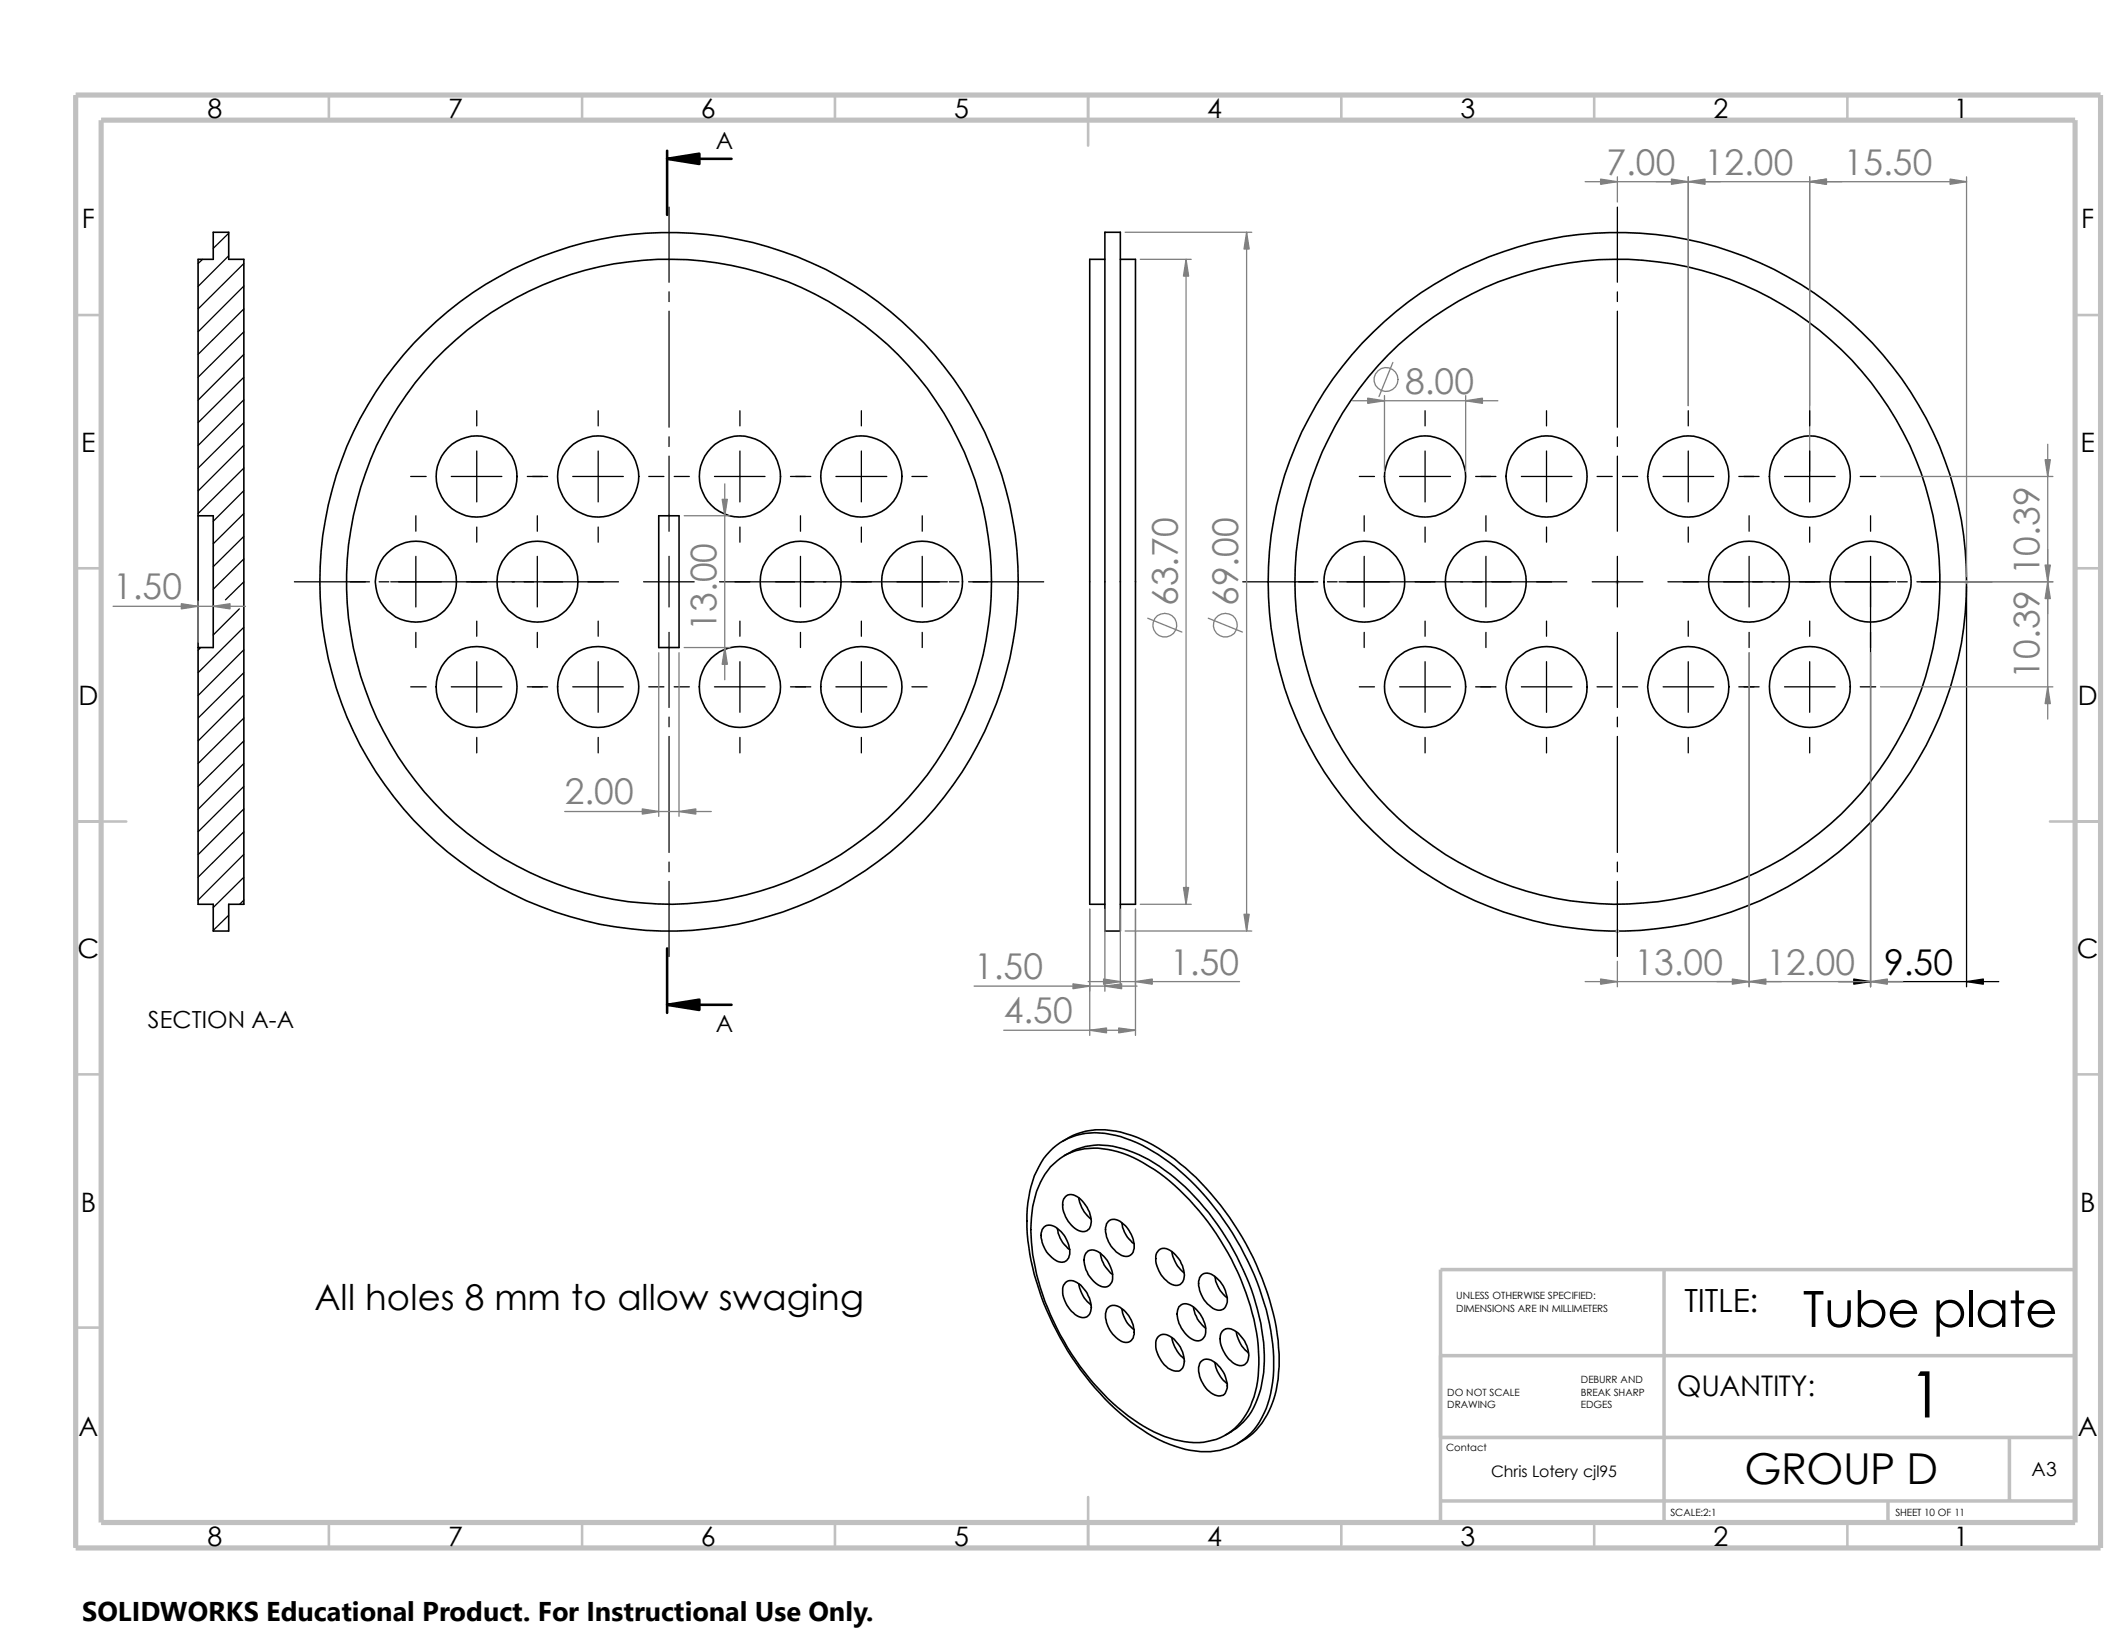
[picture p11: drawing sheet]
<svg xmlns="http://www.w3.org/2000/svg" width="279mm" height="216mm" viewBox="0 0 279 216" stroke-linecap="round" stroke-linejoin="round" font-family="sans-serif">
<g fill="none" stroke="#c0c0c0" stroke-width=".34">
<path d="M43.2 12.5v3.3M76.5 12.5v3.3M109.7 12.5v3.3M143 12.5v6.6M176.3 12.5v3.3M209.5 12.5v3.3M242.8 12.5v3.3M9.9 41.4h3.4M272.7 41.4h3.4M9.9 74.7h3.4M272.7 74.7h3.4M9.9 107.9h6.7"/>
<path d="M269.4 107.9h6.7M9.9 141.2h3.4M272.7 141.2h3.4M9.9 174.5h3.4M143 196.7v6.7M43.2 200.1v3.3M76.5 200.1v3.3M109.7 200.1v3.3M176.3 200.1v3.3M209.5 200.1v3.3M242.8 200.1v3.3"/>
</g>
<path d="M189.3 178.1h83.4M218.7 166.8v33.3M272.7 166.8h-83.4v33.3M189.3 188.9h83.4M189.3 197.2h83.4M248.1 197.2v2.9M264.1 188.8v8.4" fill="none" stroke="#c0c0c0" stroke-width=".47"/>
<path d="M9.9 12.5h266.2v190.9h-266.2zM13.3 15.8h259.4v184.3h-259.4z" fill="none" stroke="#c0c0c0" stroke-width=".68" stroke-linecap="butt"/>
<g fill="none" stroke="#000" stroke-width=".17">
<path d="M26.6 34.1l-.6 .5M30.1 30.6l-2.1 2M30.1 33.6l-4.1 4M32 34.6l-6 6M32 37.6l-6 6M87.9 27.2v9.9M87.9 38.4v1.2M212.6 27.2v9.9M212.6 38.4v1.2M32 40.6l-6 6M32 43.6l-6 6M32 46.6l-6 6"/>
<path d="M32 49.6l-6 5.9M32 52.5l-6 6M32 55.5l-6 6M32 58.5l-6 6M62.7 54v2M62.7 59.3v6.7M78.6 54v2M78.6 59.3v6.7M87.9 40.9v15.2M87.9 57.4v1.3M87.9 59.9v9.9M97.2 54v2"/>
<path d="M97.2 59.3v6.7M113.2 54v2M113.2 59.3v6.7M187.3 54v2M187.3 59.3v6.7M203.2 54v2M203.2 59.3v6.7M212.6 40.9v15.2M212.6 57.4v1.3M212.6 59.9v9.9M221.9 54v2M221.9 59.3v6.7"/>
<path d="M237.8 54v2M237.8 59.3v6.7M32 61.5l-6 6M32 64.5l-4 4M32 67.5l-4 4M32 70.5l-4 4M32 73.4l-4 4M32 76.5l-2.4 2.3M38.7 76.5h9.9M49.8 76.5h1.3M51.4 76.5h29.9M54 62.6h2"/>
<path d="M54.7 67.8v2M54.7 73.1v6.7M59.3 62.6h6.7M62.7 69.3v1.9M69.3 62.6h2.7M70.6 67.8v2M70.6 73.1v6.7M75.3 62.6h6.6M78.6 69.3v1.9M84.6 76.5h6.6M85.3 62.6h1.9M87.9 73.1v6.7"/>
<path d="M88.6 62.6h2M93.9 62.6h6.6M94.6 76.5h29.9M97.2 69.3v1.9M103.9 62.6h2.7M105.2 67.8v2M105.2 73.1v6.7M109.9 62.6h6.6M113.2 69.3v1.9M119.8 62.6h2M121.2 67.8v2M121.2 73.1v6.7"/>
<path d="M124.8 76.5h1.2M127.3 76.5h9.9M163.3 76.5h9.9M174.5 76.5h1.2M176 76.5h29.9M178.6 62.6h2M179.3 67.8v2M179.3 73.1v6.7M183.9 62.6h6.7M187.3 69.3v1.9M193.9 62.6h2.7M195.3 67.8v2"/>
<path d="M195.3 73.1v6.7M199.9 62.6h6.7M203.2 69.3v1.9M209.3 76.5h6.6M209.9 62.6h2M212.6 73.1v6.7M213.2 62.6h2M218.6 62.6h6.6M219.2 76.5h29.9M221.9 69.3v1.9M228.5 62.6h2.7M229.9 67.8v2"/>
<path d="M229.9 73.1v6.7M234.5 62.6h6.7M237.8 69.3v1.9M244.5 62.6h2M245.8 67.8v2M245.8 73.1v56.6M249.4 76.5h1.3M251.9 76.5h9.9M258.4 77.1v52.6M26.4 85.1l-.4 .3M31.5 80l-3.5 3.4M32 82.4l-6 6"/>
<path d="M32 85.4l-6 6M32 88.4l-6 6M32 91.4l-6 6M32 94.4l-6 5.9M32 97.4l-6 5.9M54 90.3h2M54.7 83.1v2M59.3 90.3h6.7M62.7 81.6v2M62.7 87v6.6M62.7 96.9v2M69.3 90.3h2.7"/>
<path d="M70.6 83.1v2M75.3 90.3h6.6M78.6 81.6v2M78.6 87v6.6M78.6 96.9v2M85.3 90.3h1.9M87.9 83.1v9.9M87.9 94.2v1.3M87.9 96.8v15.2M88.6 90.3h2M93.9 90.3h6.6M97.2 81.6v2"/>
<path d="M97.2 87v6.6M97.2 96.9v2M103.9 90.3h2.7M105.2 83.1v2M109.9 90.3h6.6M113.2 81.6v2M113.2 87v6.6M113.2 96.9v2M119.8 90.3h2M121.2 83.1v2M178.6 90.3h2M179.3 83.1v2"/>
<path d="M183.9 90.3h6.7M187.3 81.6v2M187.3 87v6.6M187.3 96.9v2M193.9 90.3h2.7M195.3 83.1v2M199.9 90.3h6.7M203.2 81.6v2M203.2 87v6.6M203.2 96.9v2M209.9 90.3h2M212.6 83.1v9.9"/>
<path d="M212.6 94.2v1.3M212.6 96.8v15.2M213.2 90.3h2M218.6 90.3h6.6M221.9 81.6v2M221.9 87v6.6M221.9 96.9v2M228.5 90.3h2.7M229.9 83.1v2M234.5 90.3h6.7M237.8 81.6v2M237.8 87v6.6"/>
<path d="M237.8 96.9v2M244.5 90.3h2M32 100.3l-6 6M32 103.3l-6 6M32 106.3l-6 6M32 109.3l-6 6M32 112.3l-6 6M32 115.3l-4 4M32 118.3l-.5 .5M87.9 113.3v1.3M87.9 115.8v9.9M212.6 113.3v1.3"/>
<path d="M212.6 115.8v9.9M30.1 120.3l-2.1 2M241.6 129h21.1"/>
</g>
<g fill="none" stroke="#000" stroke-width=".21">
<path d="M28 30.5h2.1v3.6h1.9v84.7h-1.9v3.5h-2.1v-3.5h-2v-84.7h2zM145.2 30.5h2v91.8h-2zM145.2 34.1h-2v84.7h2M147.2 34.1h2v84.7h-2M26 67.8h2v17.3h-2M86.6 67.8h2.6v17.3h-2.6zM138 151.3a8.4 8.4 0 0 1 7.9-2.2 19.3 19.3 0 0 1 9.2 4.8 37.2 37.2 0 0 1 12 21.8 17.8 17.8 0 0 1-1 10 8.1 8.1 0 0 1-9 5 16.6 16.6 0 0 1-7.7-3.3 36.4 36.4 0 0 1-12.9-18 23.8 23.8 0 0 1-1-13.5 11.1 11.1 0 0 1 2.5-4.6zM138 153.3a7.8 7.8 0 0 1 7.6-2.3 18 18 0 0 1 8.1 4.2 34.3 34.3 0 0 1 11.7 21.6 14.7 14.7 0 0 1-1.7 9.1 7.6 7.6 0 0 1-8.7 3.4 19.1 19.1 0 0 1-8.8-4.9 34.2 34.2 0 0 1-10.6-20.4 16.1 16.1 0 0 1 1.1-8.6l.6-1.1zM139.7 149.9a8.9 8.9 0 0 1 6.9-1.3 18.8 18.8 0 0 1 8.5 4.3 37.1 37.1 0 0 1 11.4 16.9 24.9 24.9 0 0 1 1.2 12.9 10.5 10.5 0 0 1-4 6.4l-1.1 .6M139.9 151.8a9 9 0 0 1 8.4-.6 22 22 0 0 1 8.7 6.1 34.8 34.8 0 0 1 9.1 19.1 14.8 14.8 0 0 1-2 9.6l-.7 .9-.9 .8-1.4 .9M140 157.2a1.3 1.3 0 0 1 1.8 .2 4.2 4.2 0 0 1 1.6 3.4 1.1 1.1 0 0 1-.7 1 1.1 1.1 0 0 1-1.2-.2 3.8 3.8 0 0 1-1.7-4zM141.8 157.4a4.4 4.4 0 0 0 1.6 2.8"/>
<path d="M137.2 161.2a1.42 1.42 0 0 1 2 .4 3.7 3.7 0 0 1 1.3 3.7 1.2 1.2 0 0 1-2 .1 3.8 3.8 0 0 1-1.6-3.8zM138.9 161.4a4.2 4.2 0 0 0 1.7 2.8M140 168.5a1.3 1.3 0 0 1 1.8 .2 4.2 4.2 0 0 1 1.6 3.4 1.1 1.1 0 0 1-.7 1 1.1 1.1 0 0 1-1.2-.2 4.1 4.1 0 0 1-1.8-3.8zM141.8 168.7a4.4 4.4 0 0 0 1.6 2.8M142.7 164.7a1.34 1.34 0 0 1 2.1 .2 3.7 3.7 0 0 1 1.3 3.6 1.1 1.1 0 0 1-1.7 .4 3.9 3.9 0 0 1-1.9-3.6zM144.6 164.7a4 4 0 0 0 1.6 2.8M145.5 171.9a1.23 1.23 0 0 1 1.9 .1 3.8 3.8 0 0 1 1.5 3.8 1.2 1.2 0 0 1-2 .2 3.8 3.8 0 0 1-1.5-3.9zM145.7 160.5a1.42 1.42 0 0 1 2 .4 3.7 3.7 0 0 1 1.2 3.6 1.2 1.2 0 0 1-2 .2 3.8 3.8 0 0 1-1.5-3.9zM147.4 160.7a4.2 4.2 0 0 0 1.7 2.7M147.4 172a4.2 4.2 0 0 0 1.7 2.8M152.1 175.7a1.23 1.23 0 0 1 1.9 .1 4 4 0 0 1 1.6 3.6 .99 .99 0 0 1-1.6 .6 3.8 3.8 0 0 1-2-4.1zM152.3 164.3a1.3 1.3 0 0 1 1.7 .2 4.2 4.2 0 0 1 1.6 3.4 1.1 1.1 0 0 1-.6 1 1.1 1.1 0 0 1-1.2-.2 4.1 4.1 0 0 1-1.9-3.9z"/>
<path d="M154 164.5a4.4 4.4 0 0 0 1.6 2.8M154 175.8a4.7 4.7 0 0 0 1.6 2.8M154.9 171.7a1.29 1.29 0 0 1 1.9 0 3.9 3.9 0 0 1 1.5 3.9 1.1 1.1 0 0 1-1.7 .3 4 4 0 0 1-1.9-3.5zM156.8 171.7a4 4 0 0 0 1.7 2.8M157.8 179a1.23 1.23 0 0 1 1.8 0 3.7 3.7 0 0 1 1.6 3.6 1.11 1.11 0 0 1-1.8 .6 3.8 3.8 0 0 1-1.8-4zM157.9 167.6a1.3 1.3 0 0 1 1.7 .1 3.9 3.9 0 0 1 1.6 3.7 1.11 1.11 0 0 1-1.8 .5 4.2 4.2 0 0 1-1.9-3.5l.1-.5zM159.6 167.7a4.4 4.4 0 0 0 1.6 2.8M159.6 179a4.7 4.7 0 0 0 1.6 2.8M160.6 175a1.23 1.23 0 0 1 1.9 0 4 4 0 0 1 1.5 3.6 1.1 1.1 0 0 1-1.8 .6 4.1 4.1 0 0 1-1.8-3.8zM162.5 175a4.4 4.4 0 0 0 1.6 2.8"/>
<circle cx="54.7" cy="76.5" r="5.3"/>
<circle cx="62.6" cy="62.6" r="5.3"/>
<circle cx="70.6" cy="76.5" r="5.3"/>
<circle cx="78.6" cy="62.6" r="5.3"/>
<circle cx="87.9" cy="76.4" r="42.4"/>
<circle cx="87.9" cy="76.4" r="45.9"/>
<circle cx="97.2" cy="62.6" r="5.3"/>
<circle cx="105.2" cy="76.5" r="5.3"/>
<circle cx="113.2" cy="62.6" r="5.3"/>
<circle cx="121.2" cy="76.5" r="5.3"/>
<circle cx="179.3" cy="76.5" r="5.3"/>
<circle cx="187.3" cy="62.6" r="5.3"/>
<circle cx="195.3" cy="76.5" r="5.3"/>
<circle cx="203.2" cy="62.6" r="5.3"/>
<circle cx="212.6" cy="76.4" r="45.9"/>
<circle cx="212.6" cy="76.4" r="42.4"/>
<circle cx="221.9" cy="62.6" r="5.3"/>
<circle cx="229.9" cy="76.5" r="5.3"/>
<circle cx="237.9" cy="62.6" r="5.3"/>
<circle cx="245.8" cy="76.5" r="5.3"/>
<circle cx="62.7" cy="90.3" r="5.3"/>
<circle cx="78.6" cy="90.3" r="5.3"/>
<circle cx="97.2" cy="90.3" r="5.3"/>
<circle cx="113.2" cy="90.3" r="5.3"/>
<circle cx="187.3" cy="90.3" r="5.3"/>
<circle cx="203.2" cy="90.3" r="5.3"/>
<circle cx="221.9" cy="90.3" r="5.3"/>
<circle cx="237.8" cy="90.3" r="5.3"/>
</g>
<path d="M212.4 76.5h.3M212.4 76.3l.3 .3M212.6 76.3v.3M212.7 76.3l-.3 .3M258.3 76.5h.3M258.3 76.3l.3 .3M258.4 76.3v.3M258.6 76.3l-.3 .3M212.4 122.3h.3M212.4 122.2l.3 .3M212.6 122.2v.3M212.7 122.2l-.3 .3" fill="none" stroke="#c0c0c0" stroke-width=".17"/>
<g fill="none" stroke="#808080" stroke-width=".17">
<path d="M147.9 30.5h16.6M149.9 34.1h6.6M155.9 34.1v84.7M163.8 30.5v91.8M208.3 23.9h50.1M212.6 23.2v3.3M221.9 23.2v30.1M237.8 23.2v38.7M258.4 23.2v52.6M177.8 52.7h19M181.9 52v9.9M183 47.6l-1.8 4.5"/>
<path d="M192.6 52v9.9M269.1 58.4v36.1M14.9 79.7h17.4M26 79v5.4M89.9 67.8h6M95.2 63.6v25.7M247.1 62.6h22.7M255.1 76.5h14.7M86.6 85.8v21.5M89.2 85.8v21.5M89.9 85.1h6M150.8 81.2l4.5 1.9"/>
<path d="M158.8 81.2l4.5 1.9M229.9 85.8v43.9M245.8 85.8v43.9M247.1 90.3h22.7M74.2 106.6h19.3M143.2 119.5v16.6M145.2 119.5v10.8M147.2 119.5v10.2M149.2 119.5v16.6M149.9 118.8h6.6M128 129.6h21.4M131.9 135.4h17.3"/>
<path d="M143 129h19.9M147.9 122.3h16.6M208.3 129h41.8M212.6 126.3v3.4"/>
<circle cx="182.2" cy="49.9" r="1.57"/>
<circle cx="153.1" cy="82.2" r="1.56"/>
<circle cx="161.1" cy="82.2" r="1.57"/>
</g>
<g fill="#808080" stroke="#808080" stroke-width=".17">
<path d="M256.3 23.5l2.1 .4-2.1 .3z"/>
<path d="M237.8 23.9l2.2-.4v.7z"/>
<path d="M210.4 128.7l2.2 .3-2.2 .3z"/>
<path d="M229.9 129l2.2-.3v.6z"/>
<path d="M210.4 23.5l2.2 .4-2.2 .3z"/>
<path d="M221.9 23.9l2.2-.4v.7z"/>
<path d="M219.7 23.5l2.2 .4-2.2 .3z"/>
<path d="M268.8 60.4h.7l-.4 2.2z"/>
<path d="M269.1 76.5l.4 2.2h-.7z"/>
<path d="M269.1 90.3l.4 2.2h-.7z"/>
<path d="M268.8 74.3h.7l-.4 2.2z"/>
<path d="M245.8 129l2.2-.3v.6z"/>
<path d="M227.7 128.7l2.2 .3-2.2 .3z"/>
<path d="M179.7 52.3l2.2 .4-2.2 .3z"/>
<path d="M192.6 52.7l2.2-.4v.7z"/>
<path d="M163.5 120.1h.7l-.4 2.2z"/>
<path d="M163.8 30.5l.4 2.2h-.7z"/>
<path d="M149.2 129l2.2-.3v.6z"/>
<path d="M145 128.7l2.2 .3-2.2 .3z"/>
<path d="M155.5 116.6h.7l-.3 2.2z"/>
<path d="M155.9 34.1l.3 2.2h-.7z"/>
<path d="M141 129.3l2.2 .3-2.2 .3z"/>
<path d="M145.2 129.6l2.2-.3v.6z"/>
<path d="M143.2 135.4l2.2-.3v.6z"/>
<path d="M147 135.1l2.2 .3-2.2 .3z"/>
<path d="M28 79.7l2.2-.4v.7z"/>
<path d="M23.8 79.3l2.2 .4-2.2 .3z"/>
<path d="M94.9 65.6h.7l-.4 2.2z"/>
<path d="M95.2 85.1l.4 2.2h-.7z"/>
<path d="M84.4 106.3l2.2 .3-2.2 .4z"/>
<path d="M89.2 106.6l2.2-.3v.7z"/>
</g>
<path d="M243.6 128.7l2.2 .3-2.2 .3zM258.4 129l2.2-.3v.6z" fill="#000" stroke="#000" stroke-width=".17"/>
<path d="M87.7 20.9l4.2-.7v1.3zM87.7 132l4.2-.6v1.3z" fill="#000" stroke="#000" stroke-width=".34"/>
<path d="M87.7 19.8v8.4M87.7 20.9h8.4M87.7 124.6v8.5M87.7 132h8.4" fill="none" stroke="#000" stroke-width=".34"/>
<path d="M10.8 209.2h104.1v6.7h-104.1z" fill="#fff"/>
<text font-size="8.4" x="250.8" y="186.3">1</text>
<text font-size="6.6" x="236.9" y="174.4">Tube plate</text>
<text font-size="5.6" x="229.3" y="195">GROUP D</text>
<g font-size="4.7" fill="#808080">
<text x="211.1" y="22.9">7.00</text>
<text x="224" y="22.9">12.00</text>
<text x="242.3" y="22.9">15.50</text>
<text x="184.7" y="51.7">8.00</text>
<text x="268" y="75.6" transform="rotate(-90 268 75.6)">10.39</text>
<text x="14.9" y="78.7">1.50</text>
<text x="94.1" y="83" transform="rotate(-90 94.1 83)">13.00</text>
<text x="154.8" y="79.6" transform="rotate(-90 154.8 79.6)">63.70</text>
<text x="162.7" y="79.6" transform="rotate(-90 162.7 79.6)">69.00</text>
<text x="268" y="89.2" transform="rotate(-90 268 89.2)">10.39</text>
<text x="74.2" y="105.7">2.00</text>
<text x="128" y="128.7">1.50</text>
<text x="153.8" y="128.1">1.50</text>
<text x="214.8" y="128.1">13.00</text>
<text x="232.2" y="128.1">12.00</text>
<text x="131.9" y="134.5">4.50</text>
</g>
<g font-size="4.7">
<text x="247.6" y="128.1">9.50</text>
<text x="41.3" y="172.2">All holes 8 mm to allow swaging</text>
</g>
<text font-size="4.2" x="221.4" y="172.4">TITLE:</text>
<text font-size="3.7" x="220.4" y="183.5">QUANTITY:</text>
<text font-size="3.6" x="10.8" y="213">SOLIDWORKS Educational Product. For Instructional Use Only.</text>
<g font-size="3.5">
<text x="27.3" y="15.5">8</text>
<text x="58.9" y="15.5">7</text>
<text x="92.1" y="15.5">6</text>
<text x="125.4" y="15.5">5</text>
<text x="158.7" y="15.5">4</text>
<text x="191.9" y="15.5">3</text>
<text x="225.2" y="15.5">2</text>
<text x="256.8" y="15.5">1</text>
<text x="10.8" y="30">F</text>
<text x="273.5" y="30">F</text>
<text x="10.7" y="59.4">E</text>
<text x="273.4" y="59.4">E</text>
<text x="10.3" y="92.7">D</text>
<text x="273.1" y="92.7">D</text>
<text x="10.2" y="125.9">C</text>
<text x="273" y="125.9">C</text>
<text x="10.6" y="159.2">B</text>
<text x="273.4" y="159.2">B</text>
<text x="10.3" y="188.6">A</text>
<text x="273.1" y="188.6">A</text>
<text x="27.3" y="203.1">8</text>
<text x="58.9" y="203.1">7</text>
<text x="92.1" y="203.1">6</text>
<text x="125.4" y="203.1">5</text>
<text x="158.7" y="203.1">4</text>
<text x="191.9" y="203.1">3</text>
<text x="225.2" y="203.1">2</text>
<text x="256.8" y="203.1">1</text>
</g>
<g font-size="3.1">
<text x="94.1" y="19.5">A</text>
<text x="19.4" y="135">SECTION A-A</text>
<text x="94.1" y="135.6">A</text>
</g>
<text font-size="2.5" x="267" y="194">A3</text>
<text font-size="2.1" x="196" y="194.1">Chris Lotery cjl95</text>
<g font-size="1.3">
<text x="191.4" y="172.3">DIMENSIONS ARE IN MILLIMETERS</text>
<text x="191.4" y="170.7">UNLESS OTHERWISE SPECIFIED:</text>
<text x="190.2" y="185.1">DRAWING</text>
<text x="190.2" y="183.4">DO NOT SCALE</text>
<text x="207.8" y="185.1">EDGES</text>
<text x="207.8" y="183.4">BREAK SHARP</text>
<text x="207.8" y="181.8">DEBURR AND</text>
<text x="190.1" y="190.7">Contact</text>
<text x="219.5" y="199.2">SCALE:2:1</text>
<text x="249.1" y="199.2">SHEET 10 OF 11</text>
</g>
</svg>
